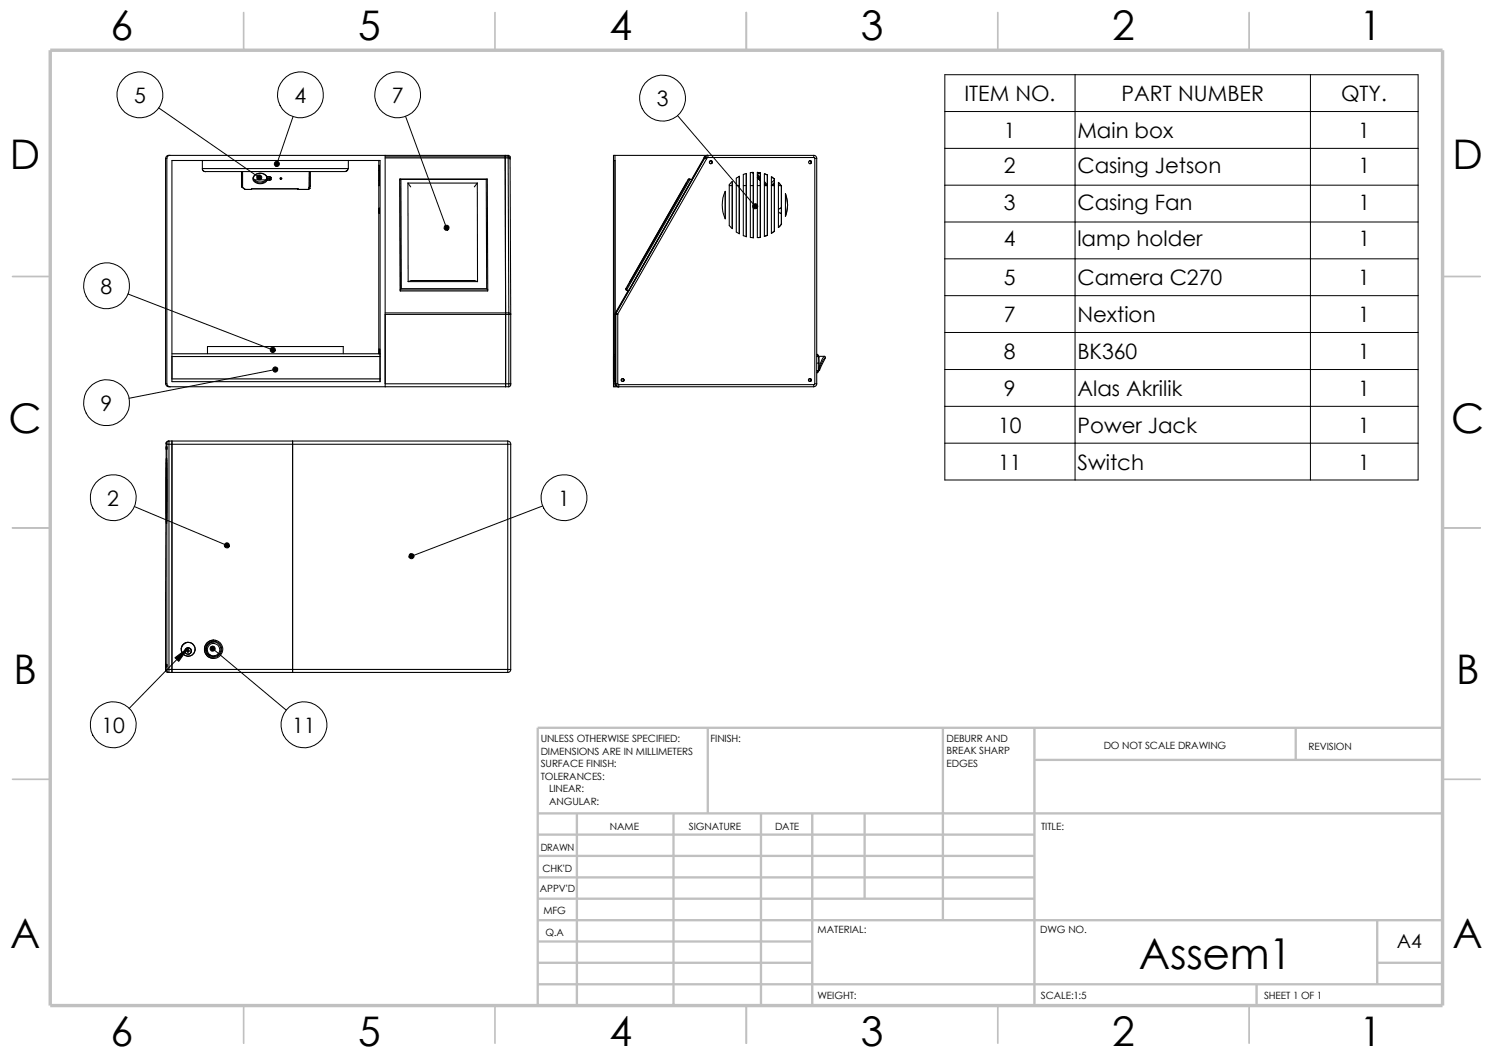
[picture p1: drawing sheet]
<svg xmlns="http://www.w3.org/2000/svg" width="297mm" height="210mm" viewBox="0 0 297 210" stroke-linecap="round" stroke-linejoin="round" font-family="sans-serif">
<g fill="none" stroke="#c0c0c0" stroke-width=".34">
<path d="M48.5 2.5v7.5M98.5 2.5v7.5M148.5 2.5v7.5M198.5 2.5v7.5M248.5 2.5v7.5M2.5 55h7.5M287 55h7.5M2.5 105h7.5M287 105h7.5M2.5 155h7.5M287 155h7.5M48.5 200v7.5"/>
<path d="M98.5 200v7.5M148.5 200v7.5M198.5 200v7.5M248.5 200v7.5"/>
</g>
<g fill="none" stroke="#c0c0c0" stroke-width=".47">
<path d="M140.8 144.7v17.1M187.6 144.7v38.3M205.8 144.7v55.3M205.8 151.1h81.2M257.8 144.7v6.4M287 144.7h-180v55.3M107 161.8h180M107 178.7h98.8M107 174.5h98.8M107 170.2h98.8M107 166h98.8M114.8 161.8v38.2"/>
<path d="M134 161.8v38.2M151.4 161.8v38.2M161.6 161.8v38.2M172 161.8v16.9M107 195.7h180M107 191.5h54.6M107 187.2h54.6M107 183h180M250 195.7v4.3M274 191.5h13M274 183v12.7"/>
</g>
<path d="M10 10h277v190h-277z" fill="none" stroke="#c0c0c0" stroke-width=".68" stroke-linecap="butt"/>
<g fill="none" stroke="#000" stroke-width=".21">
<path d="M32.9 31.5h.3M32.9 31.5v44.8M33.2 31.5v44.8M33.8 30.9a.58 .58 0 0 0-.6 .6M34.2 31.9h41.4v44h-41.4zM40.3 31.9v1.6M40.3 33.5l.1 .5 .5 .2M40.3 33.5h29M48 34.2h.1M48 37.2l.7 .5h1.4M48 34.1v3.1M48 37.2l.3 .1"/>
<path d="M48 34.3v.8M48 34.5v.4zM48.3 37.3l.5 .4M48.3 34.1v3.2M50.4 35.3a1.52 1.52 0 0 0 2.6 .3M50.6 35.8h2.3M53 35.1h.1M53 35.8l.1 .1M53 35.1l.2 .1M53 35.1a1.42 1.42 0 0 0-1.4-.6 1.42 1.42 0 0 0-1.2 1.1 1.52 1.52 0 0 0 2.6 .2M53 35.6v.2M53 35.4h.8l-.2 .1"/>
<path d="M53 35.1v.5M53.1 35.1h.1M53.1 35.1a1.6 1.6 0 0 0-2.8 .4 1.59 1.59 0 0 0 2.8 .4M53.2 35.9h-.1M53.2 35.7v.2M53.2 35.9h.4M53.2 35.7h.4M53.2 35.5v.2M53.2 35.5h.4M53.2 35.7l-.2 .1M53.2 35.5l-.2 .1M53.2 35.1v.1"/>
<path d="M53.2 35.2h.4M53.2 35.1h.4M53.6 35.2l.3 .1M53.6 35.1v.1M53.6 35.5v.2M53.6 35.1l.3 .2M53.6 35.7v.2M53.8 35.6h.1M53.8 35.3v.3M53.8 35.6l-.2 .1M53.9 35.3v.3M53.9 35.6l-.3 .3"/>
<path d="M55.8 35.3h.1M59.3 37.5h-9.3v.2M61.5 37.3v.2M61.5 37.5l-.2 .2M61.5 37.3h.1M61.5 34.1v3.2M61.7 37.5l-.3 .2h-2.1v-.2M61.7 34.1v3.4M61.7 37.5h-.2M61.7 37l-.2 .3M69.3 33.5l-.3 .5-.3 .1h-27.8M69.3 31.9v1.6"/>
<path d="M75.4 32.9h.1v1h-.1zM75.4 35.9h.1v1h-.1zM75.4 31.9v38.5M75.5 33.9v2M76.6 31.4h24.5M76.6 31.2h24.5M76.6 30.9v46M79.5 35.6l.3 .1M79.5 35.6l.1 22.3M79.5 35.6v.2M79.6 35.6h17.3M79.8 35.7h16.9"/>
<path d="M79.8 35.7v21.7M81.2 36.4h13.8M81.2 36.4v19.6M81.2 36.4l.5 .8M95 36.4v19.6M95 36.4l-.6 .8M96.7 35.7l.2-.1 .1 22.1M96.7 35.7l.1 21.7M100.5 30.9l.1 46M101.1 31.4l.3 .1 .1 .1M101.1 31.2l.4 .2M101.1 30.9h-67.5a.65 .65 0 0 0-.7 .6"/>
<path d="M101.1 31.4l.1 30.8M101.1 31.2v.2M101.1 30.9l.3 .2 .1 .3M101.1 30.9v.3M101.5 31.6l.1 30.8M101.5 31.4v.2M122 31.9h.3M122.3 30.9v46M136.5 36.4l-11.2 19.6zM136.5 36.4l.1 .1M136.9 35.7h.1M136.9 35.7l-12.4 21.7"/>
<path d="M137 35.7l-12.4 21.7M137.2 35.6l-.3 .1M137.3 35.6l-12.6 22.1M137.3 35.6l.3 .2M137.3 35.6l-.3 .1M140 31.4h.2M140 31.4l-2.5 4.4M140.1 31.2h.2M140.1 31.2l-.1 .2M140.2 31.4l-17.6 30.8M140.2 31.4l.3 .2M140.3 31.2l-.1 .2"/>
<path d="M140.3 31.2l.5-.3v.4M140.3 31.2l.3 .2M140.5 31.6l-17.6 30.8M140.6 31.4l-.1 .2M140.7 30.9l-.6 .3M140.8 31.3l-.2 .1M140.8 31.3h21.1M141.4 32a.3 .3 0 0 1 .3 .3 .3 .3 0 0 1-.3 .3M144.3 38.1v5.4a6.6 6.6 0 0 1 0-5.4zM145.1 36.9h.6M145.6 36.2l.1 9.3-.6-.7v-8.1zM146.5 36.9h.6"/>
<path d="M146.5 35.4l.6-.3v11.4l-.6-.4zM147.9 34.7l.6-.2v12.6l-.6-.2zM147.9 36.9h.6M149.3 36.9h.6M149.3 34.3h.6v13l-.6-.1zM149.6 34.3l.3 .2M149.7 34.3l.2 .1M149.9 34.5h.1M150.7 35.3l.6 .6-.6-.6 .3 .3M150.7 35.3l.5 .6M150.7 36.9h.6M150.7 35l.6 .6"/>
<path d="M150.7 34.7l.6 .6M150.7 35.3l.3 .3zM151 35.6l.2 .3M151.2 35.9h.1M151.3 34.5h-.4l-.2 .2M151.3 34.4v12.8M151.3 34.4h.1M151.3 34.4l-.6-.1v12.9h.6M152.1 36.9h.6M152.1 36.4l.5 .5M152.1 36.1l.6 .6M152.1 36.7l.2 .2"/>
<path d="M152.1 36.8l.1 .1M152.7 34.8v12M152.7 34.8h.1M152.7 34.8l-.6-.2v12.4l.6-.2M153.8 36.8l-.1 .1M154 36.4l.1 .1M154 36.9l-.3-.2 .3 .2M154.1 35.6h.1M154.1 36.3l-.6 .6h.6M154.1 35.6v10.4M154.1 35.8l-.6 .6M154.1 35.6l-.6-.4v11.2l.6-.4"/>
<path d="M154.9 36.9h.5M155.4 37l-.5-.7v9l.5-.8M155.4 37v7.5M155.4 37h.1M156.3 38.5a6.2 6.2 0 0 1 0 4.5zM161.1 32a.3 .3 0 0 1 .3 .3 .3 .3 0 0 1-.3 .3 .3 .3 0 0 0 .3-.3 .3 .3 0 0 0-.3-.3zM161.9 30.9v.4M161.9 30.9a.58 .58 0 0 1 .6 .6M161.9 31.3l.2 .2M161.9 30.9h-39.9v46h39.9M162.1 31.5h.4M162.1 31.5v44.8"/>
<path d="M162.5 31.5v44.8M75.4 41.4v1zM75.5 41.4v1zM79.6 57.7h17.4M79.6 57.7v.2M79.8 57.4h17M79.8 57.4l-.2 .3M81.2 56h13.8M94.4 55.8l.6 .2M94.4 55.8h-12.6l-.6 .2M96.8 57.4l.2 .3M97 57.7v.2h-17.4"/>
<path d="M124.5 57.4l.1 .3M124.5 57.4h.1M124.6 57.7h.1M124.6 57.7l.3 .2M124.6 57.4l.1 .3M124.7 57.7l.4 .2h-.2M124.9 57.9l-2.5 4.3M151.3 47.2h.1M152.7 46.8h.1M154.1 46h.1M154.9 42.1l.3 .3h.2h-.1M155.4 41.4l-.4 .1-.1 .2"/>
<path d="M155.4 44.5h.1M32.9 76.3a.65 .65 0 0 0 .7 .6h67.6M32.9 76.3h.3M33.2 76.3a.58 .58 0 0 0 .6 .6M34.2 70.4h41.4v.5h-41.4M34.2 75.4h41.4v.5M41.3 70.4v-1.5h27v1.5M75.4 69.4v1M75.6 69.4v1M76.6 62.2h24.6M76.6 62.5h24.6M76.6 76.3h24.6"/>
<path d="M101.2 76.3v.6M101.2 62.2v.3M101.2 62.5v13.8M101.2 76.3h.4M101.2 62.5h.4M101.2 62.2l.4 .2M101.6 76.3v.3l-.4 .3M101.6 62.5v13.8M101.6 62.4v.1M122 75.9h.3M122.3 70.4l-.3 .5h.3M122.3 75.4h-.3l.3 .4"/>
<path d="M122.4 62.2l-.1 .3h.2M122.4 62.2h.2M122.5 76.3a.53 .53 0 0 0 .6 .5v-.3M122.5 62.5v13.8M122.5 76.3a.58 .58 0 0 0 .6 .6M122.5 76.3h.4M122.5 62.5h.4M122.5 76.3h-.2a.58 .58 0 0 0 .6 .6M122.6 62.2l-.1 .3M122.6 62.2l.3 .2M122.9 62.5v13.8M122.9 76.3l.2 .2"/>
<path d="M122.9 62.4v.1M123.1 76.5h38.8M123.9 75.3a.28 .28 0 0 1 .2 .3 .28 .28 0 0 1-.2 .3M161.1 75.3a.28 .28 0 0 1 .3 .3 .28 .28 0 0 1-.3 .3M161.9 76.5v.4M162.1 76.3h.4M162.1 76.3l-.2 .2M162.5 76.3a.58 .58 0 0 1-.6 .6M162.5 70.9h.4v1.3M162.5 74.1h.1M162.5 70.5h.1M162.5 72.2h.4"/>
<path d="M162.6 73.7v.4M162.6 70.5v.4M162.6 70.5l.2 .4M162.8 73.7l-.2 .4M162.8 70.9h1.2M162.9 71.2v-.2v1.2M162.9 72.2v1.5v-.3M162.9 72.2h.1M162.9 72.2v1.5h-.4M163 73.6l-.2 .1M163 73.4v.2M163 73.4a3.8 3.8 0 0 1 1.2-2.2l-1.2 2.4"/>
<path d="M163 73.4l-.1 .1M164 70.9l.2 .1v.2M164 70.9l-.5 .7-.6 1.7M33.1 88.2l-.2 45M33.1 88.1h.1M33.1 88.8v.6zM33.1 88.1v.1M33.1 88v.1M33.1 91.2h.1M33.1 91.5h.1M33.1 92.2h.1M33.1 93.6h.1"/>
<path d="M33.1 88v.2M33.1 91.2v12.9M33.1 91.3v.2M33.1 91.9v.3M33.1 92.9v.7M33.1 94.9v5.4M33.1 91.4v.2M33.1 92v.4M33.1 93.1v.8M33.1 95.4v4.5M33.2 88.1l.2-.3a.28 .28 0 0 1 .3 .1 .28 .28 0 0 1-.1 .3v.1M33.2 88.3h.4"/>
<path d="M33.2 88.1v.2M33.2 88.8v.6zM33.2 88.3v44.8M33.6 88.3v44.8M33.6 88.3h67.4M34.2 87.7v46M58.2 87.7v46M101 88.3h.6M101 87.7a.58 .58 0 0 1 .6 .6M101 87.7h-67.5l-.4 .3M101 87.7v.6M101 88.3v44.8"/>
<path d="M101.6 88.3v44.8M33.1 104.1h.1M33.1 103.7h.1M33.1 103h.1M33.1 101.6h.1M33.1 103.7v.2M33.1 103v.3M33.1 101.6v.7M33.1 104v.1M33.1 103.6v.2M33.1 102.8v.4M33.1 101.4v.7"/>
<path d="M32.9 133.2l.1 .3M32.9 133.2v.1M32.9 133.3l.4 .4h67.7M32.9 133.3h.3M33 132.1v.6zM33.2 133.1h.4M33.2 133.3h.1M33.2 133.1v.2M33.2 132.1v.6zM33.6 133.1v.6l-.3-.1-.1-.3M33.6 133.1h67.4M36.1 129a1.38 1.38 0 0 1 1.4-1.2 1.38 1.38 0 0 1 1.3 1.4"/>
<path d="M36.1 129a1.38 1.38 0 0 0 1.2 1.5 1.38 1.38 0 0 0 1.5-1.3M36.1 129h.1M36.7 129.4a.66 .66 0 0 0 .7 .7 .66 .66 0 0 0 .7-.6M36.7 129.4a.66 .66 0 0 1 .7-.6 .66 .66 0 0 1 .7 .7M36.7 129.4h.1M36.8 129.4a.64 .64 0 0 1 .7-.6 .64 .64 0 0 1 .6 .7M36.8 129.4a.64 .64 0 0 0 .6 .7 .64 .64 0 0 0 .7-.6M37.2 129.5l.2 .2M37.2 129.5h.1M37.3 130.5h.2M37.4 128.8l.1 .1a.58 .58 0 0 1 .6 .6M37.4 129.2l-.2 .3"/>
<path d="M37.4 129.7h.1M37.4 129.2h.1M37.4 129.2a.17 .17 0 0 1 .2 .1 .17 .17 0 0 1 0 .2 .17 .17 0 0 1-.3 0h-.1M37.5 127.8a1.33 1.33 0 0 0-1.4 1.2M37.6 129.5l-.2 .2M38.1 129.5h.1M38.1 129.5a.65 .65 0 0 1-.7 .6M38.8 129.2h.1M41.7 130.4a1.46 1.46 0 0 1-.2-2.3 1.46 1.46 0 0 1 2.3 .4 1.46 1.46 0 0 1-1.1 2.1M41.7 130.4l1 .2M41.8 130.3a1.24 1.24 0 0 1-.2-2 1.24 1.24 0 0 1 2 .4 1.24 1.24 0 0 1-1 1.7M41.8 130.3l-.1 .1"/>
<path d="M41.8 130.3l.8 .1M42.5 127.7a1.45 1.45 0 0 0-1.4 1 1.45 1.45 0 0 0 .6 1.7M42.5 127.3a1.82 1.82 0 0 0-1.8 1.8 1.82 1.82 0 0 0 1.8 1.8M42.5 127.7h.1M42.5 130.9h.1M42.5 127.3h.1M42.6 130.4l.1 .2M101 133.1h.6M101 133.1v.6M101.6 133.1a.58 .58 0 0 1-.6 .6"/>
<circle cx="55.9" cy="35.5" r=".16"/>
<circle cx="141.4" cy="32.3" r=".29"/>
<circle cx="161.1" cy="32.3" r=".29"/>
<circle cx="123.9" cy="75.6" r=".28"/>
<circle cx="161.1" cy="75.6" r=".28"/>
<circle cx="42.5" cy="129.1" r="1.6"/>
<circle cx="42.5" cy="129.1" r="1.82"/>
</g>
<g fill="none" stroke="#000" stroke-width=".2">
<path d="M188 14.9h94.1v80.6h-94.1zM213.9 14.9v80.6M260.7 14.9v80.6M31.6 21.5l20 13.8M58.3 23.2l-3.2 9.4M80.7 23.2l8.1 22.1M134.8 23l15.4 18M188 22.2h94.1M188 29.5h94.1M188 36.8h94.1M25.4 58.5l28.9 11.1M188 44.2h94.1"/>
<path d="M188 51.5h94.1M188 58.8h94.1M54.8 73.5l-29.1 5.7M188 66.1h94.1M188 73.5h94.1M188 80.8h94.1M188 88.1h94.1M26.8 100.8l18.3 7.7M107.9 100.6l-26 10M37.5 128.8l-11.8 12.1M42.3 129l14.6 12.2"/>
<circle cx="27.8" cy="18.9" r="4.6"/>
<circle cx="59.8" cy="18.8" r="4.6"/>
<circle cx="79.1" cy="18.8" r="4.6"/>
<circle cx="131.8" cy="19.5" r="4.6"/>
<circle cx="21.2" cy="56.8" r="4.6"/>
<circle cx="21.2" cy="80.1" r="4.6"/>
<circle cx="22.5" cy="99" r="4.6"/>
<circle cx="112.2" cy="99" r="4.6"/>
<circle cx="22.5" cy="144.1" r="4.6"/>
<circle cx="60.5" cy="144.2" r="4.6"/>
</g>
<g fill="#000" stroke="#000" stroke-width=".2">
<path d="M34.8 130.8l2.7-2-1.9 2.7z"/>
<path d="M51.1 35a.5 .5 0 0 1 .7-.1 .5 .5 0 0 1 .2 .7l-.4-.3 .4 .3a.5 .5 0 0 1-.7 .1 .5 .5 0 0 1-.2-.7z" fill-rule="evenodd"/>
<path d="M54.7 32.3a.51 .51 0 0 1 .9 .2 .51 .51 0 0 1-.7 .6l.2-.5-.2 .5a.49 .49 0 0 1-.2-.8z" fill-rule="evenodd"/>
<path d="M88.5 44.9a.51 .51 0 0 1 .7 .1 .51 .51 0 0 1-.2 .8l-.2-.5 .2 .5a.52 .52 0 0 1-.6-.2 .52 .52 0 0 1 .1-.7z" fill-rule="evenodd"/>
<path d="M149.8 40.8a.52 .52 0 0 1 .7-.2 .52 .52 0 0 1 .1 .8l-.4-.4 .4 .4a.52 .52 0 0 1-.7 0 .52 .52 0 0 1-.1-.6z" fill-rule="evenodd"/>
<path d="M53.9 69.2l.2-.1a.5 .5 0 0 1 .5 .1 .5 .5 0 0 1 .1 .6l-.4-.2 .4 .2a.52 .52 0 0 1-.7 .2 .52 .52 0 0 1-.1-.8z" fill-rule="evenodd"/>
<path d="M54.5 73.1a.48 .48 0 0 1 .7 .3l-.4 .1 .4-.1a.51 .51 0 0 1-.3 .6 .51 .51 0 0 1-.6-.3 .51 .51 0 0 1 .2-.6z" fill-rule="evenodd"/>
<path d="M44.8 108.1a.49 .49 0 0 1 .6-.1 .49 .49 0 0 1 .2 .7l-.5-.2 .5 .2a.49 .49 0 0 1-.7 .2 .49 .49 0 0 1-.1-.8z" fill-rule="evenodd"/>
<path d="M81.5 110.2a.52 .52 0 0 1 .8 .1 .52 .52 0 0 1-.2 .8 .52 .52 0 0 1-.7-.3l.5-.2-.5 .2z" fill-rule="evenodd"/>
<path d="M41.9 128.7a.51 .51 0 0 1 .9 0 .51 .51 0 0 1-.4 .8 .51 .51 0 0 1-.6-.6l.1-.2 .4 .3z" fill-rule="evenodd"/>
</g>
<text font-size="8.5" x="226.5" y="192.7">Assem1</text>
<g font-size="8.1">
<text x="22" y="8">6</text>
<text x="71.2" y="8">5</text>
<text x="121.2" y="8">4</text>
<text x="171.2" y="8">3</text>
<text x="221.2" y="8">2</text>
<text x="270.5" y="8">1</text>
<text x="1.9" y="33.6">D</text>
<text x="288.9" y="33.6">D</text>
<text x="1.7" y="86.1">C</text>
<text x="288.7" y="86.1">C</text>
<text x="2.7" y="136.1">B</text>
<text x="289.7" y="136.1">B</text>
<text x="2" y="188.6">A</text>
<text x="289" y="188.6">A</text>
<text x="22" y="207.9">6</text>
<text x="71.2" y="207.9">5</text>
<text x="121.2" y="207.9">4</text>
<text x="171.2" y="207.9">3</text>
<text x="221.2" y="207.9">2</text>
<text x="270.5" y="207.9">1</text>
</g>
<g font-size="4.2">
<text x="26.7" y="20.4">5</text>
<text x="58.6" y="20.4">4</text>
<text x="77.9" y="20.4">7</text>
<text x="130.6" y="21.1">3</text>
<text x="191.9" y="20.1">ITEM NO.</text>
<text x="223.1" y="20.1">PART NUMBER</text>
<text x="266.8" y="20.1">QTY.</text>
<text x="199.7" y="27.4">1</text>
<text x="214.3" y="27.4">Main box</text>
<text x="270.2" y="27.4">1</text>
<text x="199.7" y="34.4">2</text>
<text x="214.3" y="34.4">Casing Jetson</text>
<text x="270.2" y="34.4">1</text>
<text x="199.7" y="41.7">3</text>
<text x="214.3" y="41.7">Casing Fan</text>
<text x="270.2" y="41.7">1</text>
<text x="199.7" y="49">4</text>
<text x="214.3" y="49">lamp holder</text>
<text x="270.2" y="49">1</text>
<text x="20" y="58.4">8</text>
<text x="199.7" y="56.8">5</text>
<text x="214.3" y="56.8">Camera C270</text>
<text x="270.2" y="56.8">1</text>
<text x="199.7" y="64.1">7</text>
<text x="214.3" y="64.1">Nextion</text>
<text x="270.2" y="64.1">1</text>
<text x="199.7" y="71.4">8</text>
<text x="214.3" y="71.4">BK360</text>
<text x="270.2" y="71.4">1</text>
<text x="20" y="81.7">9</text>
<text x="199.7" y="78.7">9</text>
<text x="214.3" y="78.7">Alas Akrilik</text>
<text x="270.2" y="78.7">1</text>
<text x="198.5" y="86.1">10</text>
<text x="214.4" y="86.1">Power Jack</text>
<text x="270.2" y="86.1">1</text>
<text x="198.5" y="93.4">11</text>
<text x="214.4" y="93.4">Switch</text>
<text x="270.2" y="93.4">1</text>
<text x="21.3" y="100.5">2</text>
<text x="111" y="100.5">1</text>
<text x="20.2" y="145.7">10</text>
<text x="58.1" y="145.7">11</text>
</g>
<text font-size="3.9" x="277.9" y="188.5">A4</text>
<g font-size="2">
<text x="107.6" y="147.6">UNLESS OTHERWISE SPECIFIED:</text>
<text x="141.4" y="147.6">FINISH:</text>
<text x="188.3" y="147.5">DEBURR AND</text>
<text x="219.6" y="149">DO NOT SCALE DRAWING</text>
<text x="260.3" y="149.2">REVISION</text>
<text x="107.6" y="155.1">TOLERANCES:</text>
<text x="107.6" y="150.1">DIMENSIONS ARE IN MILLIMETERS</text>
<text x="107.6" y="152.6">SURFACE FINISH:</text>
<text x="188.3" y="152.5">EDGES</text>
<text x="188.3" y="150">BREAK SHARP</text>
<text x="109.2" y="160.1">ANGULAR:</text>
<text x="109.2" y="157.6">LINEAR:</text>
<text x="121.3" y="165.1">NAME</text>
<text x="137" y="165">SIGNATURE</text>
<text x="154.2" y="165">DATE</text>
<text x="207.1" y="165">TITLE:</text>
<text x="107.6" y="169.2">DRAWN</text>
<text x="107.9" y="173.4">CHK'D</text>
<text x="107.4" y="177.5">APPV'D</text>
<text x="108.1" y="181.8">MFG</text>
<text x="162.6" y="185.5">MATERIAL:</text>
<text x="206.9" y="185.5">DWG NO.</text>
<text x="108.5" y="186.1">Q.A</text>
<text x="162.6" y="198.6">WEIGHT:</text>
<text x="207.1" y="198.6">SCALE:1:5</text>
<text x="251.5" y="198.6">SHEET 1 OF 1</text>
</g>
</svg>
